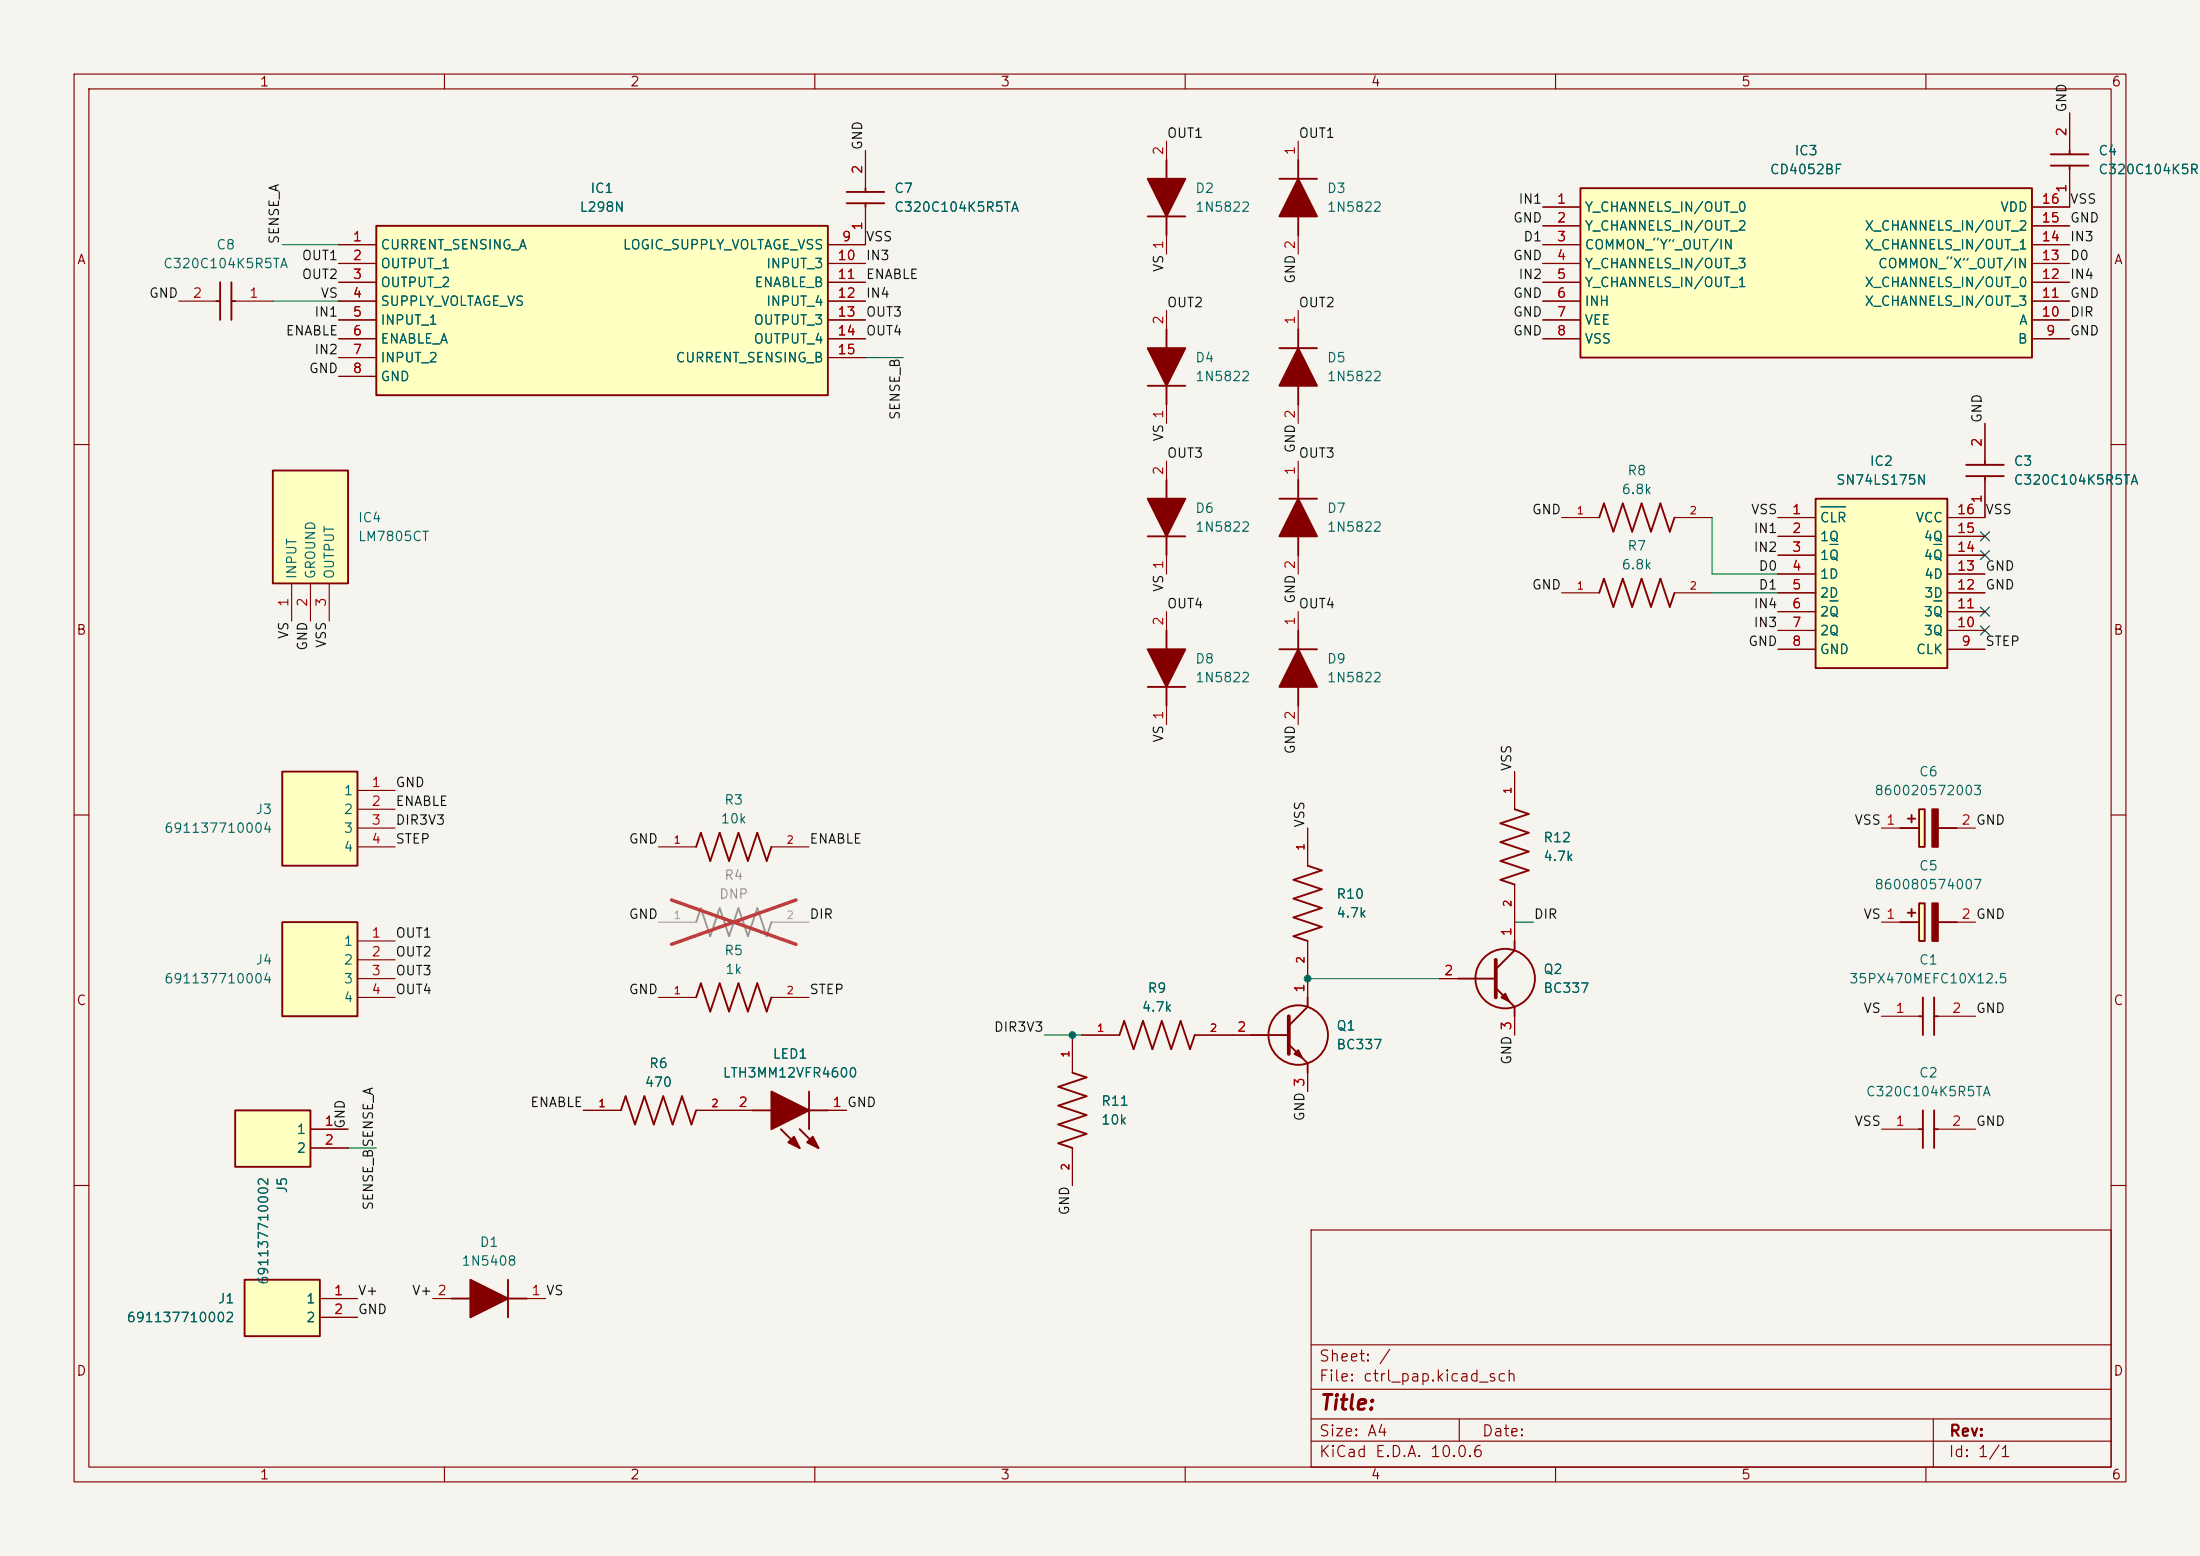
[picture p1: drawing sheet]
<svg xmlns="http://www.w3.org/2000/svg" width="297mm" height="210mm" viewBox="0 0 297 210" stroke-linecap="round" stroke-linejoin="round" font-family="sans-serif">
<path d="M0 0h297v210h-297z" fill="#f5f4ef" stroke="#f5f4ef" stroke-width=".14"/>
<g fill="none" stroke="#840000" stroke-width=".15">
<path d="M10 10h277v190h-277zM12 12h273v186h-273zM60 10v2M110 10v2M160 10v2M175.3 19.1v2.5M210 10v2M260 10v2M175.3 31.8v2.5M10 60h2M285 60h2M175.3 82.6v2.5"/>
<path d="M175.3 95.3v2.5M10 110h2M285 110h2M10 160h2M177 166h108v32h-108zM285 160h2M60 198v2M110 198v2M160 198v2M177 194.5h108M177 191.5h108M177 187.5h108"/>
<path d="M177 181.5h108M197 191.5v3M210 198v2M260 198v2M261 191.5v6.5"/>
</g>
<path d="M172.7 24.1h5.1M175.3 21.6v2.5M175.3 29.2v2.6M172.7 87.6h5.1M175.3 85.1v2.5M175.3 92.7v2.6" fill="none" stroke="#840000" stroke-width=".25"/>
<g fill="#840000" stroke="#840000" stroke-width=".25">
<path d="M175.3 24.1l2.5 5.1h-5.1z"/>
<path d="M175.3 87.6l2.5 5.1h-5.1z"/>
</g>
<path d="M259.1 109.2h.7v5.1h-.7z" fill="#ffffc2"/>
<path d="M265.4 64.3h5.1M265.4 62.7h5.1M268 62.2v.5M268 64.3v.5M256.5 111.8h2.6M257.6 110.5h1M258.1 110v1M259.1 109.2h.7v5.1h-.7zM261.6 111.8h2.6" fill="none" stroke="#840000" stroke-width=".25"/>
<path d="M260.9 109.2h.7v5.1h-.7z" fill="#840000" stroke="#840000" stroke-width=".25"/>
<path d="M268 57.2v5M268 64.8v5.1M254 111.8h2.5M264.2 111.8h2.5" fill="none" stroke="#840000" stroke-width=".15"/>
<path d="M213.4 25.4h60.9v22.9h-60.9z" fill="#ffffc2"/>
<path d="M213.4 25.4h60.9v22.9h-60.9zM83.8 149.9l.7-1.9 1.2 3.8 1.3-3.8 1.3 3.8 1.2-3.8 1.3 3.8 1.3-3.8 1.2 3.8 .7-1.9" fill="none" stroke="#840000" stroke-width=".25"/>
<g fill="none" stroke="#840000" stroke-width=".15">
<path d="M208.3 27.9h5.1M208.3 30.5h5.1M208.3 33h5.1M208.3 35.6h5.1M208.3 38.1h5.1M274.3 27.9h5.1M274.3 30.5h5.1M274.3 33h5.1M274.3 35.6h5.1M274.3 38.1h5.1M208.3 40.6h5.1M208.3 43.2h5.1"/>
<path d="M208.3 45.7h5.1M274.3 40.6h5.1M274.3 43.2h5.1M274.3 45.7h5.1M78.7 149.9h5.1M94 149.9h5.1"/>
</g>
<path d="M36.8 63.5h10.2v15.2h-10.2z" fill="#ffffc2"/>
<path d="M36.8 63.5h10.2v15.2h-10.2z" fill="none" stroke="#840000" stroke-width=".25"/>
<path d="M39.4 78.7v5.1M41.9 78.7v5.1M44.4 78.7v5.1" fill="none" stroke="#840000" stroke-width=".15"/>
<path d="M31.7 149.9h10.2v7.6h-10.2z" fill="#ffffc2"/>
<path d="M31.7 149.9h10.2v7.6h-10.2z" fill="none" stroke="#840000" stroke-width=".25"/>
<path d="M41.9 152.4h5.1M41.9 154.9h5.1" fill="none" stroke="#840000" stroke-width=".15"/>
<path d="M33 172.7h10.2v7.6h-10.2z" fill="#ffffc2"/>
<g fill="none" stroke="#840000" stroke-width=".25">
<path d="M29.7 38.1v5.1M31.2 38.1v5.1M114.3 27.4h5.1M114.3 25.9h5.1M116.8 25.4v.5M116.8 27.4v.5M154.9 29.2h5.1M157.5 21.6v2.5M157.5 29.2v2.6M276.9 22.4h5M276.9 20.8h5M279.4 20.3v.5"/>
<path d="M279.4 22.4v.5M29.2 40.6h.5M31.2 40.6h.5M215.9 69.9l.6-2 1.3 3.9 1.3-3.9 1.2 3.9 1.3-3.9 1.3 3.9 1.3-3.9 1.2 3.9 .7-1.9M215.9 80l.6-1.9 1.3 3.8 1.3-3.8 1.2 3.8 1.3-3.8 1.3 3.8 1.3-3.8 1.2 3.8 .7-1.9M33 172.7h10.2v7.6h-10.2z"/>
</g>
<g fill="none" stroke="#840000" stroke-width=".15">
<path d="M157.5 19.1v2.5M279.4 15.2v5.1M116.8 20.3v5.1M116.8 27.9v5.1M157.5 31.8v2.5M279.4 22.9v5M24.1 40.6h5.1M31.7 40.6h5.1M210.8 69.9h5.1M226.1 69.9h5M210.8 80h5.1M226.1 80h5"/>
<path d="M43.2 175.3h5.1M43.2 177.8h5.1"/>
</g>
<path d="M154.9 24.1h5.1l-2.5 5.1z" fill="#840000" stroke="#840000" stroke-width=".25"/>
<path d="M50.8 30.5h61v22.8h-61z" fill="#ffffc2"/>
<g fill="none" stroke="#840000" stroke-width=".25">
<path d="M50.8 30.5h61v22.8h-61zM154.9 52.1h5.1M157.5 44.5v2.5M157.5 52.1v2.5M172.7 47h5.1M175.3 44.5v2.5M175.3 52.1v2.5M154.9 72.4h5.1M157.5 64.8v2.5M157.5 72.4v2.5M172.7 67.3h5.1M175.3 64.8v2.5"/>
<path d="M175.3 72.4v2.5M154.9 92.7h5.1M157.5 85.1v2.5M157.5 92.7v2.6M94 114.3l.6-1.9 1.3 3.8 1.3-3.8 1.2 3.8 1.3-3.8 1.3 3.8 1.2-3.8 1.3 3.8 .6-1.9M176.5 116.8l1.9 .7-3.8 1.2 3.8 1.3-3.8 1.3 3.8 1.3-3.8 1.2 3.8 1.3-3.8 1.3 1.9 .6M204.5 109.2l1.9 .7-3.8 1.2 3.8 1.3-3.8 1.3 3.8 1.2-3.8 1.3 3.8 1.3-3.8 1.2 1.9 .7M94 134.6l.6-1.9 1.3 3.8 1.3-3.8 1.2 3.8 1.3-3.8 1.3 3.8 1.2-3.8 1.3 3.8 .6-1.9M151.1 139.7l.7-1.9 1.2 3.8 1.3-3.8 1.3 3.8 1.2-3.8 1.3 3.8 1.3-3.8 1.3 3.8 .6-1.9M168.9 139.7h5.1M176.5 134.6v1.3l-2.5 2.5M196.8 132.1h5.1"/>
<path d="M201.9 133.4l2.6 2.5v1.3M204.5 127v1.3l-2.6 2.5M259.1 137.2h.5M259.6 134.6v5.1M261.1 134.6v5.1M261.1 137.2h.5M101.6 149.9h2.5M105.4 152.4l2.5 2.5M107.9 152.4l2.6 2.5M109.2 149.9h2.6M109.2 147.3v5.1M174 141l2.5 2.5v1.3"/>
<path d="M259.1 152.4h.5M259.6 149.9v5M261.1 152.4h.5M261.1 149.9v5"/>
<circle cx="175.3" cy="139.7" r="4"/>
<circle cx="203.2" cy="132.1" r="4"/>
</g>
<g fill="none" stroke="#840000" stroke-width=".15">
<path d="M45.7 33h5.1M45.7 35.6h5.1M45.7 38.1h5.1M111.8 33h5M111.8 35.6h5M111.8 38.1h5M45.7 40.6h5.1M45.7 43.2h5.1M45.7 45.7h5.1M45.7 48.3h5.1M45.7 50.8h5.1M111.8 40.6h5"/>
<path d="M111.8 43.2h5M111.8 45.7h5M111.8 48.3h5M157.5 41.9v2.6M157.5 54.6v2.6M175.3 41.9v2.6M175.3 54.6v2.6M157.5 62.2v2.6M157.5 74.9v2.6M175.3 62.2v2.6M175.3 74.9v2.6M157.5 82.6v2.5"/>
<path d="M157.5 95.3v2.5M88.9 114.3h5.1M104.1 114.3h5.1M176.5 111.8v5M204.5 104.1v5.1M204.5 119.4v7.6M88.9 134.6h5.1M104.1 134.6h5.1M146 139.7h5.1M161.3 139.7h7.6M176.5 127v7.6M194.3 132.1h2.5"/>
<path d="M204.5 137.2v2.5M254 137.2h5.1M261.6 137.2h5.1M99.1 149.9h2.5M111.8 149.9h2.5M176.5 144.8v2.5M254 152.4h5.1M261.6 152.4h5.1"/>
</g>
<g fill="#840000" stroke="#840000" stroke-width=".25">
<path d="M175.3 47l2.5 5.1h-5.1z"/>
<path d="M154.9 47h5.1l-2.5 5.1z"/>
<path d="M154.9 67.3h5.1l-2.5 5.1z"/>
<path d="M175.3 67.3l2.5 5.1h-5.1z"/>
<path d="M154.9 87.6h5.1l-2.5 5.1z"/>
<path d="M104.1 147.3l5.1 2.6-5.1 2.5z"/>
<path d="M109 154.2l.7-.8 .8 1.5z"/>
<path d="M106.4 154.2l.8-.8 .7 1.5z"/>
<path d="M202.7 134.6l.5-.5 .5 1z"/>
<path d="M175.3 141.7l.5 1-1-.5z"/>
</g>
<path d="M94 124.5l.6-1.9 1.3 3.8 1.3-3.8 1.2 3.8 1.3-3.8 1.3 3.8 1.2-3.8 1.3 3.8 .6-1.9" fill="none" stroke="#9c9b98" stroke-width=".25"/>
<path d="M88.9 124.5h5.1M104.1 124.5h5.1" fill="none" stroke="#9c9b98" stroke-width=".15"/>
<path d="M90.7 121.5l16.8 6M107.5 121.5l-16.8 6" fill="none" stroke="#e12e31" stroke-width=".46"/>
<path d="M174 137.2v5M201.9 129.5v5.1" fill="none" stroke="#840000" stroke-width=".51"/>
<path d="M259.1 121.9h.7v5.1h-.7z" fill="#ffffc2"/>
<path d="M256.5 124.5h2.6M257.6 123.2h1M258.1 122.7v1M259.1 121.9h.7v5.1h-.7zM261.6 124.5h2.6M61 175.3h2.5M68.6 175.3h2.5M68.6 172.7v5.1" fill="none" stroke="#840000" stroke-width=".25"/>
<g fill="#840000" stroke="#840000" stroke-width=".25">
<path d="M260.9 121.9h.7v5.1h-.7z"/>
<path d="M63.5 172.7l5.1 2.6-5.1 2.5z"/>
</g>
<path d="M254 124.5h2.5M264.2 124.5h2.5M58.4 175.3h2.6M71.1 175.3h2.6" fill="none" stroke="#840000" stroke-width=".15"/>
<path d="M245.1 67.3h17.8v22.9h-17.8z" fill="#ffffc2"/>
<path d="M245.1 67.3h17.8v22.9h-17.8z" fill="none" stroke="#840000" stroke-width=".25"/>
<g fill="none" stroke="#840000" stroke-width=".15">
<path d="M240 69.9h5.1M240 72.4h5.1M240 74.9h5.1M240 77.5h5.1M262.9 69.9h5.1M262.9 72.4h5.1M262.9 74.9h5.1M262.9 77.5h5.1M240 80h5.1M240 82.6h5.1M240 85.1h5.1M240 87.6h5.1"/>
<path d="M262.9 80h5.1M262.9 82.6h5.1M262.9 85.1h5.1M262.9 87.6h5.1"/>
</g>
<path d="M245.8 68.4h3.4M247.1 73.5h1M261.1 73.5h1.1M247.1 81.1h1M261.1 81.1h1.1" fill="none" stroke="#006464" stroke-width=".15"/>
<path d="M38.1 124.5h10.2v12.7h-10.2z" fill="#ffffc2"/>
<path d="M38.1 124.5h10.2v12.7h-10.2z" fill="none" stroke="#840000" stroke-width=".25"/>
<path d="M48.3 127h5M48.3 129.5h5M48.3 132.1h5M48.3 134.6h5" fill="none" stroke="#840000" stroke-width=".15"/>
<path d="M38.1 104.1h10.2v12.7h-10.2z" fill="#ffffc2"/>
<path d="M38.1 104.1h10.2v12.7h-10.2zM144.8 144.8l1.9 .6-3.8 1.3 3.8 1.3-3.8 1.2 3.8 1.3-3.8 1.3 3.8 1.2-3.8 1.3 1.9 .6" fill="none" stroke="#840000" stroke-width=".25"/>
<g fill="none" stroke="#840000" stroke-width=".15">
<path d="M279.4 15.2v5.1M45.7 33h5.1M45.7 35.6h5.1M45.7 38.1h5.1M111.8 35.6h5M111.8 38.1h5M116.8 27.9v5.1h-5M116.8 20.3v5.1M208.3 27.9h5.1M208.3 30.5h5.1M208.3 33h5.1M208.3 35.6h5.1"/>
<path d="M208.3 38.1h5.1M274.3 30.5h5.1M274.3 33h5.1M274.3 35.6h5.1M274.3 38.1h5.1M279.4 22.9v5h-5.1M45.7 40.6h5.1M45.7 43.2h5.1M45.7 45.7h5.1M45.7 48.3h5.1M45.7 50.8h5.1M111.8 40.6h5"/>
<path d="M111.8 43.2h5M111.8 45.7h5M111.8 48.3h5M208.3 40.6h5.1M208.3 43.2h5.1M208.3 45.7h5.1M268 57.2v5M274.3 40.6h5.1M274.3 43.2h5.1M274.3 45.7h5.1M240 69.9h5.1M240 72.4h5.1"/>
<path d="M240 74.9h5.1M240 77.5h5.1M262.9 72.4h5.1M262.9 74.9h5.1M262.9 77.5h5.1M268 64.8v5.1h-5.1M240 80h5.1M240 82.6h5.1M240 85.1h5.1M240 87.6h5.1M262.9 80h5.1M262.9 82.6h5.1"/>
<path d="M262.9 85.1h5.1M262.9 87.6h5.1M48.3 106.7h5M48.3 109.2h5M48.3 111.8h5M48.3 114.3h5M176.5 111.8v5M204.5 104.1v5.1M204.5 119.4v7.6M144.8 139.7v5.1M146 139.7h5.1M161.3 139.7h7.6"/>
<path d="M176.5 127v7.6M194.3 132.1h2.5M204.5 137.2v2.5M41.9 152.4h5.1M41.9 154.9h5.1M78.7 149.9h5.1M94 149.9h7.6M111.8 149.9h2.5M144.8 154.9v5.1M176.5 144.8v2.5M43.2 175.3h5.1M43.2 177.8h5.1"/>
</g>
<path d="M38.1 33h7.6M36.8 40.6h8.9M116.8 48.3h5.1M231.1 69.9v7.6h8.9M231.1 80h8.9M141 139.7h5M176.5 132.1h17.8M204.5 124.5h2.5M47 154.9h3.8" fill="none" stroke="#009600" stroke-width=".15"/>
<path d="M267.4 74.3l1.2 1.2M267.4 71.8l1.2 1.2M268.6 74.3l-1.2 1.2M268.6 71.8l-1.2 1.2M267.4 81.9l1.2 1.3M267.4 84.5l1.2 1.2M268.6 81.9l-1.2 1.3M268.6 84.5l-1.2 1.2" fill="none" stroke="#000084" stroke-width=".15"/>
<path d="M245.8 68.4h3.4M247.1 73.5h1M261.1 73.5h1.1M247.1 81.1h1M261.1 81.1h1.1" fill="none" stroke="#006464" stroke-width=".15"/>
<g fill="#009600" stroke="#009600" stroke-width=".14">
<circle cx="176.5" cy="132.1" r=".46"/>
<circle cx="144.8" cy="139.7" r=".46"/>
</g>
<text font-size="2" fill="#840000" x="178" y="190.8">Title:</text>
<g font-size="1.5" fill="#840000">
<text x="178" y="184.1">Sheet: /</text>
<text x="178" y="186.8">File: ctrl_pap.kicad_sch</text>
<text x="178" y="197">KiCad E.D.A. 10.0.6</text>
<text x="178" y="194.2">Size: A4</text>
<text x="200" y="194.2">Date:</text>
<text x="263" y="197">Id: 1/1</text>
<text x="263" y="194.2">Rev:</text>
</g>
<g font-size="1.3" fill="#840000">
<text x="35" y="12">1</text>
<text x="85" y="12">2</text>
<text x="135" y="12">3</text>
<text x="185" y="12">4</text>
<text x="235" y="12">5</text>
<text x="285" y="12">6</text>
<text x="10.3" y="36">A</text>
<text x="285.3" y="36">A</text>
<text x="10.2" y="86">B</text>
<text x="285.2" y="86">B</text>
<text x="10.2" y="136">C</text>
<text x="285.2" y="136">C</text>
<text x="10.2" y="186">D</text>
<text x="285.2" y="186">D</text>
<text x="35" y="200">1</text>
<text x="85" y="200">2</text>
<text x="135" y="200">3</text>
<text x="185" y="200">4</text>
<text x="235" y="200">5</text>
<text x="285" y="200">6</text>
</g>
<g font-size="1.3" fill="#0f0f0f">
<text x="279.3" y="15.3" transform="rotate(-90 279.3 15.3)">GND</text>
<text x="116.7" y="20.3" transform="rotate(-90 116.7 20.3)">GND</text>
<text x="157.5" y="18.9">OUT1</text>
<text x="175.2" y="18.9">OUT1</text>
<text x="204.9" y="27.8">IN1</text>
<text x="279.4" y="27.8">VSS</text>
<text x="38" y="33" transform="rotate(-90 38 33)">SENSE_A</text>
<text x="40.7" y="35.4">OUT1</text>
<text x="116.8" y="32.9">VSS</text>
<text x="116.8" y="35.4">IN3</text>
<text x="204.2" y="30.4">GND</text>
<text x="204.2" y="35.4">GND</text>
<text x="205.6" y="32.9">D1</text>
<text x="279.4" y="32.9">IN3</text>
<text x="279.4" y="30.4">GND</text>
<text x="279.4" y="35.4">D0</text>
<text x="20" y="40.5">GND</text>
<text x="40.7" y="38">OUT2</text>
<text x="43.2" y="40.5">VS</text>
<text x="116.8" y="38">ENABLE</text>
<text x="116.8" y="40.5">IN4</text>
<text x="157.4" y="36.8" transform="rotate(-90 157.4 36.8)">VS 1</text>
<text x="157.5" y="41.8">OUT2</text>
<text x="175.1" y="38.4" transform="rotate(-90 175.1 38.4)">GND 2</text>
<text x="175.2" y="41.8">OUT2</text>
<text x="204.2" y="40.5">GND</text>
<text x="204.9" y="38">IN2</text>
<text x="279.4" y="38">IN4</text>
<text x="279.4" y="40.5">GND</text>
<text x="38.5" y="45.6">ENABLE</text>
<text x="42.3" y="43.1">IN1</text>
<text x="116.8" y="45.6">OUT4</text>
<text x="116.8" y="43.1">OUT3</text>
<text x="204.2" y="45.6">GND</text>
<text x="204.2" y="43.1">GND</text>
<text x="279.4" y="43.1">DIR</text>
<text x="279.4" y="45.6">GND</text>
<text x="41.6" y="50.7">GND</text>
<text x="42.3" y="48.1">IN2</text>
<text x="121.8" y="56.8" transform="rotate(-90 121.8 56.8)">SENSE_B</text>
<text x="157.4" y="59.7" transform="rotate(-90 157.4 59.7)">VS 1</text>
<text x="267.8" y="57.2" transform="rotate(-90 267.8 57.2)">GND</text>
<text x="157.5" y="62.1">OUT3</text>
<text x="175.1" y="61.2" transform="rotate(-90 175.1 61.2)">GND 2</text>
<text x="175.2" y="62.1">OUT3</text>
<text x="206.7" y="69.7">GND</text>
<text x="236.3" y="69.7">VSS</text>
<text x="267.9" y="69.7">VSS</text>
<text x="236.7" y="72.3">IN1</text>
<text x="236.7" y="74.8">IN2</text>
<text x="237.3" y="77.3">D0</text>
<text x="267.9" y="77.3">GND</text>
<text x="157.4" y="80" transform="rotate(-90 157.4 80)">VS 1</text>
<text x="157.5" y="82.4">OUT4</text>
<text x="175.1" y="81.6" transform="rotate(-90 175.1 81.6)">GND 2</text>
<text x="175.2" y="82.4">OUT4</text>
<text x="206.7" y="79.9">GND</text>
<text x="236.7" y="82.4">IN4</text>
<text x="237.3" y="79.9">D1</text>
<text x="267.9" y="79.9">GND</text>
<text x="39.2" y="86.3" transform="rotate(-90 39.2 86.3)">VS</text>
<text x="41.8" y="87.9" transform="rotate(-90 41.8 87.9)">GND</text>
<text x="44.3" y="87.6" transform="rotate(-90 44.3 87.6)">VSS</text>
<text x="235.9" y="87.5">GND</text>
<text x="236.7" y="85">IN3</text>
<text x="267.9" y="87.5">STEP</text>
<text x="157.4" y="100.3" transform="rotate(-90 157.4 100.3)">VS 1</text>
<text x="175.1" y="101.9" transform="rotate(-90 175.1 101.9)">GND 2</text>
<text x="53.3" y="106.6">GND</text>
<text x="204.3" y="104.2" transform="rotate(-90 204.3 104.2)">VSS</text>
<text x="53.3" y="111.6">DIR3V3</text>
<text x="53.3" y="109.1">ENABLE</text>
<text x="176.4" y="111.8" transform="rotate(-90 176.4 111.8)">VSS</text>
<text x="250.3" y="111.6">VSS 1</text>
<text x="53.3" y="114.2">STEP</text>
<text x="84.8" y="114.2">GND</text>
<text x="109.2" y="114.2">ENABLE</text>
<text x="84.8" y="124.3">GND</text>
<text x="109.2" y="124.3">DIR</text>
<text x="207" y="124.3">DIR</text>
<text x="251.5" y="124.3">VS 1</text>
<text x="53.3" y="126.9">OUT1</text>
<text x="53.3" y="132">OUT3</text>
<text x="53.3" y="129.4">OUT2</text>
<text x="53.3" y="134.5">OUT4</text>
<text x="84.8" y="134.5">GND</text>
<text x="109.2" y="134.5">STEP</text>
<text x="251.5" y="137">VS</text>
<text x="266.7" y="137">GND</text>
<text x="134.1" y="139.6">DIR3V3</text>
<text x="204.3" y="143.8" transform="rotate(-90 204.3 143.8)">GND 3</text>
<text x="71.5" y="149.7">ENABLE</text>
<text x="46.9" y="152.4" transform="rotate(-90 46.9 152.4)">GND</text>
<text x="176.4" y="151.4" transform="rotate(-90 176.4 151.4)">GND 3</text>
<text x="250.3" y="152.3">VSS</text>
<text x="266.7" y="152.3">GND</text>
<text x="50.7" y="163.5" transform="rotate(-90 50.7 163.5)">SENSE_BSENSE_A</text>
<text x="144.7" y="164.1" transform="rotate(-90 144.7 164.1)">GND</text>
<text x="48.2" y="177.7">GND</text>
<text x="48.2" y="175.1">V+</text>
<text x="55.5" y="175.1">V+ 2</text>
</g>
<g font-size="1.3" fill="#a90000">
<text x="116.7" y="23.6" transform="rotate(-90 116.7 23.6)">2</text>
<text x="157.3" y="21.1" transform="rotate(-90 157.3 21.1)">2</text>
<text x="175.1" y="21.1" transform="rotate(-90 175.1 21.1)">1</text>
<text x="279.3" y="18.5" transform="rotate(-90 279.3 18.5)">2</text>
<text x="210.1" y="27.8">1</text>
<text x="275.5" y="27.8">16</text>
<text x="279.3" y="26.1" transform="rotate(-90 279.3 26.1)">1</text>
<text x="47.5" y="32.9">1</text>
<text x="47.5" y="35.4">2</text>
<text x="113" y="35.4">10</text>
<text x="113.6" y="32.9">9</text>
<text x="116.7" y="31.2" transform="rotate(-90 116.7 31.2)">1</text>
<text x="210.1" y="30.3">2</text>
<text x="210.1" y="32.9">3</text>
<text x="210.1" y="35.4">4</text>
<text x="275.5" y="35.4">13</text>
<text x="275.5" y="32.9">14</text>
<text x="275.5" y="30.3">15</text>
<text x="25.9" y="40.5">2</text>
<text x="33.6" y="40.5">1</text>
<text x="47.5" y="38">3</text>
<text x="47.5" y="40.5">4</text>
<text x="113" y="38">11</text>
<text x="113" y="40.5">12</text>
<text x="210.1" y="38">5</text>
<text x="210.1" y="40.5">6</text>
<text x="275.5" y="40.5">11</text>
<text x="275.5" y="38">12</text>
<text x="47.5" y="43">5</text>
<text x="47.5" y="45.6">6</text>
<text x="113" y="43">13</text>
<text x="113" y="45.6">14</text>
<text x="157.3" y="43.9" transform="rotate(-90 157.3 43.9)">2</text>
<text x="175.1" y="43.9" transform="rotate(-90 175.1 43.9)">1</text>
<text x="210.1" y="43">7</text>
<text x="210.1" y="45.6">8</text>
<text x="275.5" y="43">10</text>
<text x="276.1" y="45.6">9</text>
<text x="47.5" y="48.1">7</text>
<text x="47.5" y="50.7">8</text>
<text x="113" y="48.1">15</text>
<text x="157.3" y="64.2" transform="rotate(-90 157.3 64.2)">2</text>
<text x="175.1" y="64.2" transform="rotate(-90 175.1 64.2)">1</text>
<text x="267.8" y="60.4" transform="rotate(-90 267.8 60.4)">2</text>
<text x="241.8" y="69.7">1</text>
<text x="264.1" y="69.7">16</text>
<text x="267.8" y="68" transform="rotate(-90 267.8 68)">1</text>
<text x="241.8" y="72.3">2</text>
<text x="241.8" y="74.8">3</text>
<text x="241.8" y="77.3">4</text>
<text x="264.1" y="77.3">13</text>
<text x="264.1" y="74.8">14</text>
<text x="264.1" y="72.3">15</text>
<text x="39.2" y="82" transform="rotate(-90 39.2 82)">1</text>
<text x="41.8" y="82" transform="rotate(-90 41.8 82)">2</text>
<text x="44.3" y="82" transform="rotate(-90 44.3 82)">3</text>
<text x="241.8" y="79.9">5</text>
<text x="241.8" y="82.4">6</text>
<text x="264.1" y="82.4">11</text>
<text x="264.1" y="79.9">12</text>
<text x="157.3" y="84.6" transform="rotate(-90 157.3 84.6)">2</text>
<text x="175.1" y="84.6" transform="rotate(-90 175.1 84.6)">1</text>
<text x="241.8" y="85">7</text>
<text x="241.8" y="87.5">8</text>
<text x="264.1" y="85">10</text>
<text x="264.7" y="87.5">9</text>
<text x="50.1" y="106.5">1</text>
<text x="50.1" y="109.1">2</text>
<text x="50.1" y="111.6">3</text>
<text x="264.7" y="111.6">2 GND</text>
<text x="50.1" y="114.2">4</text>
<text x="264.7" y="124.3">2 GND</text>
<text x="50.1" y="126.9">1</text>
<text x="50.1" y="129.4">2</text>
<text x="50.1" y="131.9">3</text>
<text x="194.8" y="131.9">2</text>
<text x="204.3" y="126.5" transform="rotate(-90 204.3 126.5)">1</text>
<text x="50.1" y="134.5">4</text>
<text x="176.4" y="134.1" transform="rotate(-90 176.4 134.1)">1</text>
<text x="255.8" y="137">1</text>
<text x="263.4" y="137">2</text>
<text x="166.9" y="139.6">2</text>
<text x="204.3" y="139.2" transform="rotate(-90 204.3 139.2)">3</text>
<text x="99.6" y="149.7">2</text>
<text x="112.3" y="149.7">1 GND</text>
<text x="112.3" y="149.7">1</text>
<text x="176.4" y="146.8" transform="rotate(-90 176.4 146.8)">3</text>
<text x="43.7" y="152.3">1</text>
<text x="43.7" y="154.8">2</text>
<text x="255.8" y="152.3">1</text>
<text x="263.4" y="152.3">2</text>
<text x="45" y="175.1">1</text>
<text x="45" y="177.7">2</text>
<text x="71.7" y="175.1">1 VS</text>
</g>
<g font-size="1.3" fill="#006464">
<text x="238.8" y="23.8">CD4052BF</text>
<text x="242.2" y="21.3">IC3</text>
<text x="283.2" y="21.3">C4</text>
<text x="283.2" y="23.8">C320C104K5R5T</text>
<text x="78.2" y="28.9">L298N</text>
<text x="79.6" y="26.4">IC1</text>
<text x="120.6" y="26.4">C7</text>
<text x="120.6" y="28.9">C320C104K5R5TA</text>
<text x="161.3" y="26.4">D2</text>
<text x="161.3" y="28.9">1N5822</text>
<text x="179.1" y="26.4">D3</text>
<text x="179.1" y="28.9">1N5822</text>
<text x="213.8" y="28.9">Y_CHANNELS_IN/OUT_0</text>
<text x="270" y="28.9">VDD</text>
<text x="29.1" y="34">C8</text>
<text x="51.3" y="34">CURRENT_SENSING_A</text>
<text x="84" y="34">LOGIC_SUPPLY_VOLTAGE_VSS</text>
<text x="213.8" y="31.4">Y_CHANNELS_IN/OUT_2</text>
<text x="213.8" y="34">COMMON_“Y”_OUT/IN</text>
<text x="251.6" y="34">X_CHANNELS_IN/OUT_1</text>
<text x="251.6" y="31.4">X_CHANNELS_IN/OUT_2</text>
<text x="21.9" y="36.5">C320C104K5R5TA</text>
<text x="51.3" y="36.5">OUTPUT_1</text>
<text x="51.3" y="39.1">OUTPUT_2</text>
<text x="51.3" y="41.6">SUPPLY_VOLTAGE_VS</text>
<text x="101.8" y="39.1">ENABLE_B</text>
<text x="103.3" y="36.5">INPUT_3</text>
<text x="103.3" y="41.6">INPUT_4</text>
<text x="213.8" y="36.5">Y_CHANNELS_IN/OUT_3</text>
<text x="213.8" y="39.1">Y_CHANNELS_IN/OUT_1</text>
<text x="213.8" y="41.6">INH</text>
<text x="251.6" y="41.6">X_CHANNELS_IN/OUT_3</text>
<text x="251.6" y="39.1">X_CHANNELS_IN/OUT_0</text>
<text x="253.4" y="36.5">COMMON_“X”_OUT/IN</text>
<text x="51.3" y="44.1">INPUT_1</text>
<text x="51.3" y="46.7">ENABLE_A</text>
<text x="101.7" y="44.1">OUTPUT_3</text>
<text x="101.7" y="46.7">OUTPUT_4</text>
<text x="213.8" y="44.1">VEE</text>
<text x="213.8" y="46.7">VSS</text>
<text x="272.3" y="46.7">B</text>
<text x="272.5" y="44.1">A</text>
<text x="51.3" y="49.2">INPUT_2</text>
<text x="51.3" y="51.8">GND</text>
<text x="91.1" y="49.2">CURRENT_SENSING_B</text>
<text x="161.3" y="49.2">D4</text>
<text x="161.3" y="51.8">1N5822</text>
<text x="179.1" y="49.2">D5</text>
<text x="179.1" y="51.8">1N5822</text>
<text x="219.6" y="64.5">R8</text>
<text x="247.8" y="65.7">SN74LS175N</text>
<text x="252.3" y="63.2">IC2</text>
<text x="271.8" y="63.2">C3</text>
<text x="271.8" y="65.7">C320C104K5R5TA</text>
<text x="48.2" y="70.8">IC4</text>
<text x="161.3" y="69.5">D6</text>
<text x="179.1" y="69.5">D7</text>
<text x="218.8" y="67">6.8k</text>
<text x="245.6" y="70.8">CLR</text>
<text x="258.5" y="70.8">VCC</text>
<text x="48.2" y="73.4">LM7805CT</text>
<text x="161.3" y="72.1">1N5822</text>
<text x="179.1" y="72.1">1N5822</text>
<text x="218.8" y="77.2">6.8k</text>
<text x="219.6" y="74.6">R7</text>
<text x="245.6" y="73.4">1Q</text>
<text x="245.6" y="75.9">1Q</text>
<text x="259.6" y="75.9">4Q</text>
<text x="259.6" y="73.4">4Q</text>
<text x="40.3" y="78.3" transform="rotate(-90 40.3 78.3)">INPUT</text>
<text x="42.9" y="78.3" transform="rotate(-90 42.9 78.3)">GROUND</text>
<text x="45.4" y="78.3" transform="rotate(-90 45.4 78.3)">OUTPUT</text>
<text x="245.6" y="78.4">1D</text>
<text x="245.6" y="81">2D</text>
<text x="245.6" y="83.5">2Q</text>
<text x="259.6" y="83.5">3Q</text>
<text x="259.7" y="81">3D</text>
<text x="259.7" y="78.4">4D</text>
<text x="161.3" y="89.9">D8</text>
<text x="179.1" y="89.9">D9</text>
<text x="245.6" y="86.1">2Q</text>
<text x="245.6" y="88.6">GND</text>
<text x="258.6" y="88.6">CLK</text>
<text x="259.6" y="86.1">3Q</text>
<text x="161.3" y="92.4">1N5822</text>
<text x="179.1" y="92.4">1N5822</text>
<text x="46.3" y="107.6">1</text>
<text x="253" y="107.6">860020572003</text>
<text x="259" y="105.1">C6</text>
<text x="22.1" y="112.7">691137710004</text>
<text x="34.4" y="110.2">J3</text>
<text x="46.3" y="110.2">2</text>
<text x="46.3" y="112.7">3</text>
<text x="97.2" y="111.5">10k</text>
<text x="97.7" y="108.9">R3</text>
<text x="208.3" y="114">R12</text>
<text x="46.3" y="115.3">4</text>
<text x="208.3" y="116.5">4.7k</text>
<text x="259" y="117.8">C5</text>
<text x="180.3" y="121.6">R10</text>
<text x="180.3" y="124.2">4.7k</text>
<text x="253" y="120.3">860080574007</text>
<text x="34.4" y="130.5">J4</text>
<text x="46.3" y="128">1</text>
<text x="46.3" y="130.5">2</text>
<text x="97.7" y="129.2">R5</text>
<text x="97.8" y="131.8">1k</text>
<text x="208.3" y="131.8">Q2</text>
<text x="259" y="130.5">C1</text>
<text x="22.1" y="133">691137710004</text>
<text x="46.3" y="133">3</text>
<text x="46.3" y="135.6">4</text>
<text x="154.1" y="136.9">4.7k</text>
<text x="154.8" y="134.3">R9</text>
<text x="208.3" y="134.3">BC337</text>
<text x="249.5" y="133">35PX470MEFC10X12.5</text>
<text x="104.2" y="143.2">LED1</text>
<text x="180.3" y="139.4">Q1</text>
<text x="180.3" y="141.9">BC337</text>
<text x="87" y="147">470</text>
<text x="87.5" y="144.5">R6</text>
<text x="97.5" y="145.7">LTH3MM12VFR4600</text>
<text x="148.6" y="149.6">R11</text>
<text x="251.8" y="148.3">C320C104K5R5TA</text>
<text x="259" y="145.7">C2</text>
<text x="40" y="153.4">1</text>
<text x="40" y="155.9">2</text>
<text x="148.6" y="152.1">10k</text>
<text x="39.1" y="161.2" transform="rotate(-90 39.1 161.2)">J5</text>
<text x="36.5" y="173.5" transform="rotate(-90 36.5 173.5)">691137710002</text>
<text x="62.2" y="171.1">1N5408</text>
<text x="64.7" y="168.6">D1</text>
<text x="17" y="178.8">691137710002</text>
<text x="29.3" y="176.2">J1</text>
<text x="41.2" y="176.2">1</text>
<text x="41.2" y="178.8">2</text>
</g>
<g font-size="1.3" fill="#939391">
<text x="97.7" y="119.1">R4</text>
<text x="97" y="121.6">DNP</text>
</g>
<g font-size="1" fill="#a90000">
<text x="212.8" y="69.7">1</text>
<text x="228" y="69.7">2</text>
<text x="212.8" y="79.8">1</text>
<text x="228" y="79.8">2</text>
<text x="204.3" y="107.3" transform="rotate(-90 204.3 107.3)">1</text>
<text x="90.9" y="114.1">1</text>
<text x="106.1" y="114.1">2</text>
<text x="176.3" y="114.9" transform="rotate(-90 176.3 114.9)">1</text>
<text x="204.3" y="122.5" transform="rotate(-90 204.3 122.5)">2</text>
<text x="176.3" y="130.1" transform="rotate(-90 176.3 130.1)">2</text>
<text x="90.9" y="134.4">1</text>
<text x="106.1" y="134.4">2</text>
<text x="144.6" y="142.8" transform="rotate(-90 144.6 142.8)">1</text>
<text x="148" y="139.5">1</text>
<text x="163.2" y="139.5">2</text>
<text x="80.7" y="149.7">1</text>
<text x="95.9" y="149.7">2</text>
<text x="144.6" y="158.1" transform="rotate(-90 144.6 158.1)">2</text>
</g>
<g font-size="1" fill="#a5a4a2">
<text x="90.9" y="124.3">1</text>
<text x="106.1" y="124.3">2</text>
</g>
</svg>
